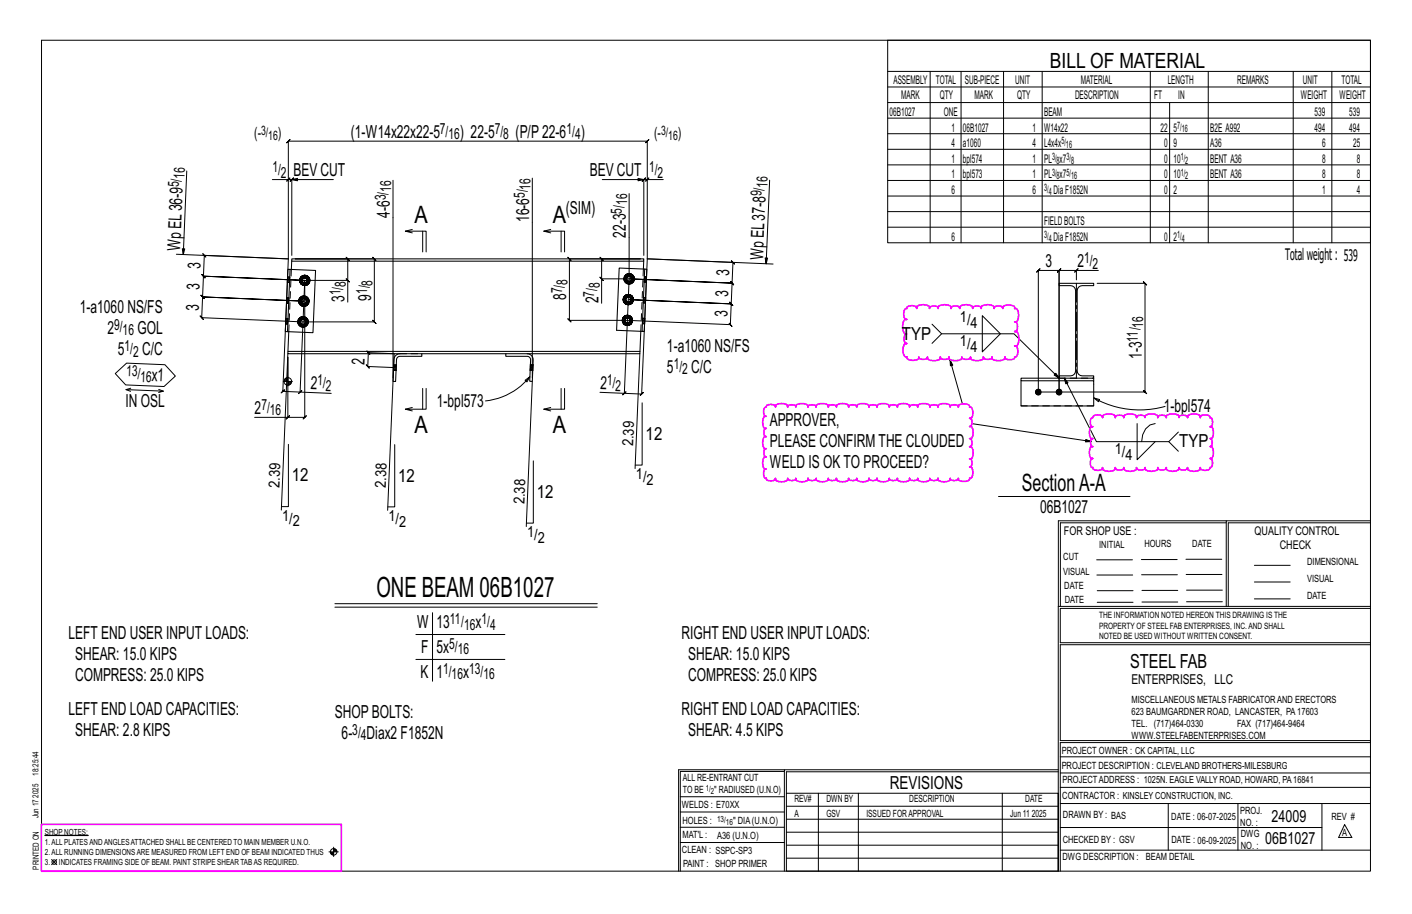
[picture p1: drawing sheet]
<svg xmlns="http://www.w3.org/2000/svg" width="432mm" height="279mm" viewBox="0 0 432 279" stroke-linecap="round" stroke-linejoin="round" font-family="sans-serif">
<g fill="#000" stroke="#000" stroke-width=".31">
<path d="M13.7 255.3l13.3 .1z"/>
<circle cx="317.5" cy="119.9" r=".86"/>
<circle cx="323.9" cy="119.9" r=".86"/>
</g>
<g fill="none" stroke="#000" stroke-width=".31">
<path d="M12.7 12.3h406.4v254h-406.4zM271.5 12.3h147.6v61.9h-147.6zM271.5 21.8h147.6M271.5 26.6h147.6M271.5 31.4h147.6M271.5 36.1h147.6M284.5 21.8v52.4M293.9 21.8v52.4M306.9 21.8v52.4M318.7 21.8v52.4M351.8 21.8v52.4M357.7 31.4v42.8"/>
<path d="M369.5 21.8v52.4M395.5 21.8v52.4M407.3 21.8v52.4M57.1 52.3l-1.1 25.5-.3-1.8 .8 .1-.5 1.7M83.3 54.9h4.9l-.5 .5 1-1-.5 .5h1l-.5 .5 1-1-.5 .5v23.2M89.2 54.9l1.8 .4v-.8l-1.8 .4h12.7M120.2 55.1v60.4M162.8 54.5v61M184.2 54.9h12.7l-1.8 .4v-.8l1.8 .4M192.4 59.2v26l-1.5 35-7.4-.3M202.8 54.9h-4.9l.5-.5-1 1 .5-.5h-1l.5-.5-1 1 .5-.5v23.2M235.4 55.1l-1.1 25.5-.3-1.7h.7l-.4 1.7"/>
<path d="M271.5 40.9h147.6M271.5 45.6h147.6M271.5 50.4h147.6M271.5 55.2h147.6M271.5 59.9h147.6M53.9 77.7l34.3 1.4M88.2 79.1l-25.7-1-.5-.6 1 1.1-.5-.5-.3 6.3-.5-.5 1 1-.5-.5 31 1.3-31-1.3-.5-.5 1 1-.5-.5-.2 6.4-.5-.6 .9 1.1-.4-.5 30.9 1.3-30.9-1.3-.5-.6 .9 1.1-.4-.5-.3 6.3-.5-.5 1 1-.5-.5 31 1.3h21.8l.5 .5-1-1 .5 .5v-19.3l.5 .5-1-1 .5 .5h-24.2h16l-.5-.5 1 1-.5-.5v6.6M88.2 79.1l-1.7 40.5-.5 .5 1-.9-.5 .4 5.3 .3M88.2 79.1v-36l-.5 .5 1-1-.5 .5h109.7l-.5 .5 1-1-.5 .5v36M126.1 71.2l-2.1-.5h6.3v6.3M126.1 70.1l-2.1 .6M129.3 70.7v6.3"/>
<path d="M168.4 71.2l-2.1-.5h6.4v6.3M168.4 70.1l-2.1 .6M171.6 70.7v6.3M197.9 79.1l26.2 1.1-.4-.5 .9 1-.5-.5-.2 6.4-.5-.6 1 1.1-.5-.5-31.5-1.4 31.5 1.4-.5-.6 1 1.1-.5-.5-.3 6.3-.5-.5 1 1-.5-.5-31.5-1.3 31.5 1.3-.5-.5 1 1-.5-.5-.3 6.3-.4-.5 .9 1.1-.5-.6-31.4-1.3h-17.8l.5 .5-1-1 .5 .5v-18.8l.5 .5-1-1 .5 .5h21.7h-11.8l-.5-.5 1 1-.5-.5v6.1M197.9 79.1l38.5 1.6M197.9 79.1l-1.7 41.4 .5-.5-1 .9 .5-.4-5.3-.3M271.5 64.7h147.6M271.5 69.5h147.6M91.1 98.4h.5M91.3 97.8l.4 .2-.1 .4M91.4 92.1h.5M91.5 91.5l.5 .2-.1 .4"/>
<path d="M91.6 99.5l.5 .3M91.6 98.4l.1 .4-.4 .2M91.7 85.7h.5M91.7 98l.2-.3-.3-.4a1.52 1.52 0 0 0 0 2.2l.3-.4-.2-.3M91.8 85.1l.5 .2-.1 .4M91.9 93.1l.5 .4M91.9 92.1l.1 .4-.5 .1M91.9 99.1l.4 .2-.2 .5 .6 .1M92 91.7l.2-.4-.3-.3a1.52 1.52 0 0 0 0 2.1l.3-.3-.2-.3M92.1 97l-.5 .3M92.1 86.8l.5 .3M92.2 85.7l.1 .4-.5 .2"/>
<path d="M92.2 92.8l.3 .2-.1 .5 .5 .1M92.3 85.3l.2-.3-.4-.4a1.52 1.52 0 0 0 0 2.2l.4-.4-.2-.3M92.3 99.3l.4 .1v.5l.5-.1M92.4 90.7l-.5 .3M92.5 86.4l.3 .3-.2 .4 .6 .1M92.5 93l.4 .1v.5l.6-.1M92.6 84.3l-.5 .3M92.7 96.9l-.6 .1 .2 .5-.4 .2M92.7 97.4l.4 .1 .1-.5 .5 .3-.3 .4M92.8 86.7h.4v.5l.6-.1M92.9 90.5l-.5 .2 .1 .4-.3 .2M92.9 91l.4 .1 .2-.4 .5 .3-.3 .3"/>
<path d="M93.1 97.5l.3 .2 .3 .7h.5l-.1 .6M93.2 85.7l-1.4 34.2 9.5 .4M93.2 84.2l-.6 .1 .2 .5-.3 .2M93.2 84.7l.4 .1 .2-.5 .5 .3-.4 .4M93.2 97l-.5-.1v.5l-.4 .1M93.3 91.1l.4 .2 .3 .8h.5l-.2 .5M93.4 99.1l.3 .4-.5 .3-.1-.5-.4 .1M93.5 90.7l-.6-.2v.5l-.4 .1M93.6 84.8l.3 .2 .3 .7h.5l-.1 .6M93.6 98.8l.5 .2-.4 .5M93.7 92.8l.3 .3-.5 .4-.2-.5-.4 .1M93.7 98.4l-.3 .7-.3 .2"/>
<path d="M93.7 97.3l.4 .5-.5 .2M93.8 84.3l-.6-.1v.5l-.4 .1M93.9 92.5l.4 .1-.3 .5M93.9 86.4l.4 .4-.5 .3-.2-.4h-.4M94 92.1l-.3 .7-.4 .2M94 91l.3 .5-.4 .2M94.1 97.8l.1 .6M94.1 86.1l.5 .2-.3 .5M94.2 85.7l-.3 .7-.3 .3M94.3 84.6l.3 .5-.5 .2M94.3 91.5l.2 .6M94.6 85.1l.1 .6"/>
<path d="M105.8 85.2l1 1zM106.3 92.4v-6.7h-13.1v41.9l.5-.5-1 1 .5-.5h-5.2M183.5 84.7l1 1zM190.3 97.9h.5M190.5 97.4l.4 .1-.1 .4M190.6 91.6h.5M190.7 91l.5 .2-.1 .4M190.8 99l.5 .3M190.8 97.9l.1 .4-.4 .2M190.9 85.2h.5M190.9 97.5l.2-.3-.3-.3a1.52 1.52 0 0 0 0 2.1l.3-.3-.2-.4M191 84.7l.4 .1v.4"/>
<path d="M191.1 92.7l.4 .3M191.1 91.6l.1 .4-.5 .2M191.1 98.7l.4 .2-.2 .4 .6 .2M191.2 91.2l.2-.3-.3-.4a1.52 1.52 0 0 0 0 2.2l.3-.4-.2-.3M191.3 96.5l-.5 .4M191.3 86.3l.5 .3M191.4 85.2v.4l-.4 .2M191.4 92.3l.3 .2-.2 .5 .6 .1M191.4 84.8l.3-.3-.4-.3a1.52 1.52 0 0 0 0 2.1l.4-.3-.3-.4M191.5 98.9l.4 .1v.5l.5-.2M191.5 90.2l-.4 .3M191.7 86l.3 .2-.2 .4 .6 .2"/>
<path d="M191.7 92.5l.4 .1v.5l.6-.1M191.8 83.8l-.5 .4M191.9 96.4l-.6 .1 .2 .5-.4 .2M191.9 96.9l.4 .1 .1-.5 .5 .4-.3 .3M192 86.2l.4 .1v.5l.6-.2M192.1 90.1l-.6 .1 .2 .4-.3 .3M192.1 90.6h.4l.2-.4 .5 .3-.3 .4M192.3 97l.3 .2 .3 .7h.5l-.1 .6M192.4 83.7l-.6 .1 .2 .5-.3 .2M192.4 84.2l.4 .1 .2-.5 .5 .4-.4 .3M192.4 85.2h-8.4v7.5M192.4 96.5l-.5-.1v.5l-.4 .1"/>
<path d="M192.5 90.6l.4 .3 .3 .7h.4l-.1 .6M192.6 98.7l.3 .3-.5 .3-.1-.4-.4 .1M192.7 90.2l-.6-.1v.5h-.4M192.8 84.3l.3 .2 .3 .7h.5l-.1 .6M192.8 98.3l.5 .2-.4 .5M192.9 92.3l.3 .4-.5 .3-.2-.5-.4 .1M192.9 97.9l-.3 .8-.3 .2M192.9 96.9l.4 .5-.5 .1M193 83.8l-.6-.1v.5l-.4 .1M193.1 92l.4 .2-.3 .5M193.1 86l.4 .3-.5 .3-.2-.4-.4 .1M193.2 91.6l-.3 .7-.4 .2"/>
<path d="M193.2 90.5l.3 .5-.4 .2M193.3 97.4l.1 .5M193.3 85.6l.5 .2-.3 .5M193.4 85.2l-.3 .8-.3 .2M193.5 84.2l.3 .5-.5 .1M193.5 91l.1 .6M193.8 84.7l.1 .5M285 99.1l3 2.9h22.1l13.8 13.6-1.5-1 .5-.5 1 1.5M300.4 96.5l5.5 5.5-5.5 5.6zM329.2 82.7l.5-.5-1 1zM329.2 82.7h-5.3l.5-.5-1 1 .5-.5v37.1v-37.1l.5-.5-1 1 .5-.5h-6.4l.5-.5-1 1 .5-.5v37.1h32.7l.5 .5-1-1 .5 .5v-33.2l.5 .5-1-1 .5 .5h-14.7M335.9 82.7h-6.7v2.9"/>
<path d="M35.2 114.2l3.5-3.2 11.7 .5 3.2 3.5-3.4 3.2-11.8-.5zM38.5 119.1l11.5 .5-1.5 .4M40 118.7l-1.5 .4 1.4 .5M48.5 119l1.5 .6M86.6 116.6h2.8M87 116.1v.5M87.2 115.8v.8M87.4 115.6v1M87.6 115.5v1.1M87.8 115.5v1.1M88 108.1l-2 47.8M88 118v-8.8v18.4h-10.1"/>
<path d="M88.2 116.6v1.1M88.5 116.6v1.1M88.7 116.6v1M88.9 116.6v.8M89.1 116.6v.5M120.4 112.4l-7.9-.4 .4 .6-.9-1.1 .5 .5 .1-4.2 .5 .5-.9-1 .4 .5 7.9 .3-2 47.9M129.3 118.7v6.4M130.3 118.7v6.4h-6.3l2.1 .5M160.6 116.2l1.4-1-.9 1.5zM162 115.2a20.2 20.2 0 0 1-13.5 7.4M162.8 116.6l-1.9 44.4M171.6 118.7v6.4"/>
<path d="M172.7 118.7v6.4h-6.4l2.1 .5M195.7 108.1l-1.5 35.1M288 102l-3 3M290.5 110l.1 1.8 .8-.2-.9-1.6 3.8 13.3M325.5 115.6l.4 1.7 .7-.3-1.1-1.4 9.8 19.4h22.1l3-2.9M88.2 135.8v19.1h-2.1M88.5 127.1l-1 1zM91.3 120.3l1-.9zM120.7 135.9v19h-2.1M126.1 124.6l-2.1 .5M168.4 124.6l-2.1 .5M190.4 120.7l1.1-.9z"/>
<path d="M196.4 123.1v19.1h-2.1M297.1 129.5l36.6 5.5-1.8 .1 .1-.8 1.7 .7M334.5 121.7l1.8 .4-.4 .7zM334.5 121.7a28.6 28.6 0 0 0 21.8 2.5M347.7 129.5v11l5.6-5.5M353.3 129.5a5 5 0 0 0-4.2 5.5M357.4 135l3 2.9M163.1 140.9v19h-2.1M305.3 151.8h40.3M375 159.8h-50.7v25.6M375 159.2h-51.3l-.1 107.1M419.1 159.2h-44.1v26.2"/>
<path d="M419.1 159.8h-43.5v25.6M335.4 171.1h10.9M335.4 175.8h11M349 171h11M349.1 175.7h11M362.7 171h10.9M362.7 175.6h11M383.6 172.8h11M383.6 177.9h11M102.4 184.5h80.2M102.4 185.6h80.2M127.2 194h27.2"/>
<path d="M132.3 187.3v21M323.7 185.4h95.4M335.5 184.1h11M335.5 180.6h11M349.2 184h11M349.2 180.5h11M362.9 180.4h10.9M362.9 184h10.9M383.6 183.1h11M419.1 186h-94.9v10.5h94.9M419.1 197.1h-94.9v29.3h94.9v.6h-94.9v39.3M127.2 201.6h27.2"/>
<path d="M239.9 235.8h-31.9v30.5M239.9 235.3h-32.4v31M323.6 235.3h-83.7v31M323.6 235.9h-83.1v6.6M324.2 236.3h94.9M324.2 231.4h94.9M102 259v2.8M102 259.7h.8M102 259.9h.9M102 259.6h.6M208 252.9h31.9M208 257.5h31.9"/>
<path d="M208 243.6h31.9M208 248.2h31.9M240.5 242.5h83.1v23.8h-83.1zM240.5 258.4h83.1M240.5 254.4h83.1M240.5 250.4h83.1M240.5 246.5h83.1M250.3 242.5v23.8M262.5 242.5v23.8M306.5 242.5v23.8M324.2 253h80.1M324.2 245.6h94.9"/>
<path d="M324.2 259.9h94.9M324.2 240.7h94.9M357.3 245.6v14.3M378.6 245.6v14.3M404.3 245.6v14.3M411.2 252.1l2.2 3.9h-4zM15.8 262.7l1.6 1.6M17.4 262.7l-1.6 1.6M100.6 260.4h2.9M101 260.6h1M101.1 260.7h.9M101.1 260.9h.9"/>
<path d="M101.3 261.1h.7M101.5 261.2h.5M102 260.1h1M102 260.2h1M240.5 262.3h83.1"/>
<circle cx="88" cy="116.6" r="1.16"/>
<circle cx="16.6" cy="263.5" r=".68"/>
<circle cx="102" cy="260.4" r="1"/>
</g>
<path d="M276.7 94.5l.7-.2-.1-.3a2.19 2.19 0 0 1 3.1 0l-.1 .3v-.4a2.92 2.92 0 0 1 4 0v.4l-.1-.2a1.95 1.95 0 0 1 2.7 0v.2v-.4a2.92 2.92 0 0 1 4 0v.4l-.1-.2a1.95 1.95 0 0 1 2.7 0v.2l-.1-.4a2.92 2.92 0 0 1 4.1 0l-.1 .4v-.2a1.95 1.95 0 0 1 2.7 0v.2l-.1-.4a2.92 2.92 0 0 1 4.1 0l-.1 .4v-.2a1.95 1.95 0 0 1 2.7 0v.2l-.1-.3a2.68 2.68 0 0 1 3.7 0v.3h.4a3 3 0 0 1 0 4.1h-.4h.3a2.18 2.18 0 0 1 0 3l-.3-.1h.4a3.2 3.2 0 0 1 .5 4.2l-.5 .3h-.4l.3-.1a2.45 2.45 0 0 1 0 3.4h-.3v.3a2.19 2.19 0 0 1-3 0v-.3v.4a2.92 2.92 0 0 1-4 0l.1-.4v.2a1.95 1.95 0 0 1-2.7 0v-.2l.1 .4a2.92 2.92 0 0 1-4.1 0l.1-.4v.2a1.95 1.95 0 0 1-2.7 0v-.2l.1 .4a2.92 2.92 0 0 1-4 0v-.4v.2a1.95 1.95 0 0 1-2.7 0l.1-.2v.4a2.92 2.92 0 0 1-4 0v-.4v.2a1.95 1.95 0 0 1-2.6 0v-.2v.3a2.68 2.68 0 0 1-3.7 0l.1-.3h-.4a3 3 0 0 1 0-4.1h.4h-.3a2.18 2.18 0 0 1 0-3l.3 .1h-.5a3.2 3.2 0 0 1-.4-4.2l.4-.3h.5l-.4 .1a2.43 2.43 0 0 1-.3-3.2zM234.5 123.9a2.34 2.34 0 0 1 2.7 .3l-.1 .3v-.4a2.76 2.76 0 0 1 3.8 0v.4l-.1-.3a1.84 1.84 0 0 1 2.6 0v.3l-.1-.4a2.76 2.76 0 0 1 3.8 0v.4v-.3a1.84 1.84 0 0 1 2.5 0v.3l-.1-.4a2.76 2.76 0 0 1 3.8 0v.4v-.3a1.84 1.84 0 0 1 2.5 0v.3l-.1-.4a2.76 2.76 0 0 1 3.9 0l-.1 .4v-.3a1.84 1.84 0 0 1 2.5 0v.3v-.4a2.76 2.76 0 0 1 3.8 0l-.1 .4v-.3a1.84 1.84 0 0 1 2.5 0v.3v-.4a2.76 2.76 0 0 1 3.8 0l-.1 .4v-.3a1.84 1.84 0 0 1 2.6 0l-.1 .3v-.4a2.76 2.76 0 0 1 3.8 0v.4l-.1-.3a1.84 1.84 0 0 1 2.6 0l-.1 .3v-.4a2.76 2.76 0 0 1 3.8 0v.4l-.1-.3a1.84 1.84 0 0 1 2.6 0v.3l-.1-.4a2.76 2.76 0 0 1 3.8 0v.4v-.3a1.84 1.84 0 0 1 2.5 0v.3l-.1-.4a2.53 2.53 0 0 1 3.5 0v.4l.3-.1a2.52 2.52 0 0 1 0 3.5h-.3h.2a1.83 1.83 0 0 1 0 2.5h-.2l.4-.1a2.75 2.75 0 0 1 0 3.8h-.4h.2a1.83 1.83 0 0 1 0 2.5h-.2l.4-.1a2.75 2.75 0 0 1 0 3.8h-.4l.2-.1a1.83 1.83 0 0 1 0 2.6l-.2-.1h.3a2.52 2.52 0 0 1 0 3.5h-.3v.3a2.53 2.53 0 0 1-3.5 0l.1-.3v.2a1.84 1.84 0 0 1-2.5 0v-.2v.3a2.76 2.76 0 0 1-3.8 0l.1-.3v.2a1.84 1.84 0 0 1-2.6 0l.1-.2v.3a2.76 2.76 0 0 1-3.8 0v-.3l.1 .2a1.84 1.84 0 0 1-2.6 0l.1-.2v.3a2.76 2.76 0 0 1-3.8 0v-.3l.1 .2a1.84 1.84 0 0 1-2.6 0v-.2l.1 .3a2.76 2.76 0 0 1-3.8 0v-.3v.2a1.84 1.84 0 0 1-2.5 0v-.2l.1 .3a2.76 2.76 0 0 1-3.8 0v-.3v.2a1.84 1.84 0 0 1-2.5 0v-.2l.1 .3a2.76 2.76 0 0 1-3.9 0l.1-.3v.2a1.84 1.84 0 0 1-2.5 0v-.2v.3a2.76 2.76 0 0 1-3.8 0l.1-.3v.2a1.84 1.84 0 0 1-2.5 0v-.2v.3a2.76 2.76 0 0 1-3.8 0l.1-.3v.2a1.84 1.84 0 0 1-2.6 0l.1-.2v.3a2.76 2.76 0 0 1-3.8 0v-.3l.1 .2a2.07 2.07 0 0 1-2.9 0v-.2h-.2a2.06 2.06 0 0 1 0-2.9l.2 .1h-.3a2.75 2.75 0 0 1 0-3.8l.3 .1h-.2a1.83 1.83 0 0 1 0-2.5h.2h-.3a2.75 2.75 0 0 1 0-3.8l.3 .1h-.2a1.83 1.83 0 0 1 0-2.5h.2h-.3a2.75 2.75 0 0 1 0-3.8l.3 .1h-.2a2.06 2.06 0 0 1 0-2.9l.2 .1zM334.4 127.1a2.45 2.45 0 0 1 2.8 .3v.3l-.1-.4a2.88 2.88 0 0 1 4 0v.4l-.1-.3a1.92 1.92 0 0 1 2.7 0v.3l-.1-.4a2.88 2.88 0 0 1 4 0v.4l-.1-.3a1.92 1.92 0 0 1 2.7 0v.3l-.1-.4a2.88 2.88 0 0 1 4 0v.4l-.1-.3a1.92 1.92 0 0 1 2.7 0v.3l-.1-.4a2.88 2.88 0 0 1 4 0v.4l-.1-.3a1.92 1.92 0 0 1 2.7 0v.3l-.1-.4a2.88 2.88 0 0 1 4 0v.4l-.1-.3a2.16 2.16 0 0 1 3 0v.3h.3a2.02 2.02 0 0 1 0 2.8l-.3-.1h.3a2.7 2.7 0 0 1 0 3.7h-.3h.2a1.8 1.8 0 0 1 0 2.4h-.2h.3a2.7 2.7 0 0 1 0 3.7h-.3l.3-.1a2.02 2.02 0 0 1 0 2.8h-.3v.3a2.16 2.16 0 0 1-3 0l.1-.3v.4a2.88 2.88 0 0 1-4 0l.1-.4v.3a1.92 1.92 0 0 1-2.7 0l.1-.3v.4a2.88 2.88 0 0 1-4 0l.1-.4v.3a1.92 1.92 0 0 1-2.7 0l.1-.3v.4a2.88 2.88 0 0 1-4 0l.1-.4v.3a1.92 1.92 0 0 1-2.7 0l.1-.3v.4a2.88 2.88 0 0 1-4 0l.1-.4v.3a1.92 1.92 0 0 1-2.7 0l.1-.3v.4a2.88 2.88 0 0 1-4 0l.1-.4v.3a2.16 2.16 0 0 1-3 0v-.3h-.2a2.02 2.02 0 0 1 0-2.8l.2 .1h-.3a2.7 2.7 0 0 1 0-3.7h.3h-.2a1.8 1.8 0 0 1 0-2.4h.2h-.3a2.7 2.7 0 0 1 0-3.7h.3l-.2 .1a2.02 2.02 0 0 1 0-2.8h.2zM12.7 252h91.7v14.3h-91.7z" fill="none" stroke="#f0f" stroke-width=".5"/>
<g fill="none" stroke="#000" stroke-width=".32">
<path d="M89.2 79.8l-.1 2.6M89.2 79.1h107.7v.7h-107.7zM196.9 79.8l-.1 2.4M88 82.3h.7l-.8 19.1h-.7zM88.7 82.3l7.8 .4-.8 19-7.8-.3M197.1 82.3h.7l-.8 19h-.6zM197.1 82.3l-7.7-.4-.8 19.1 7.8 .3M323.9 86.6h10.6v.7h-3.5a1.54 1.54 0 0 0-1.6 1.6v24.5a1.54 1.54 0 0 0 1.6 1.5h3.5v.7h-10.6v-.7h3.5a1.54 1.54 0 0 0 1.5-1.5v-24.5a1.54 1.54 0 0 0-1.5-1.6h-3.5zM88.3 101.4l-.2 6M120.3 113.2h.1M120.4 111.5h.1M121 108.6l1.3-.5h6.7v.8h-6.7l-.7 .3-.3 .7-.3 6.7h-.8l.3-6.7z"/>
<path d="M121.1 113.3h.1M121.2 111.5h.1M129 108.1h25.7M154.7 108.1h6.5a1.85 1.85 0 0 1 1.9 2l-.3 6.5h-.8l.3-6.6-.3-.8-.8-.3h-6.5zM162.1 113.2h.1M162.2 111.5h.1M162.9 113.2h.1M163 111.5h.1M195.7 107.4h-107.6l-.1 .7h34.3M196 101.3l-.3 6.8h-34.5M323.9 115.6h-11.7v.8h22.3v7.7h-22.3v-7.7M334.5 115.6v.8"/>
</g>
<g fill="none" stroke="#000" stroke-width=".31" stroke-dasharray="2 1.4">
<path d="M87.3 99l.7 .1zM87.3 99v-.2M87.4 98.5l-.1 .3h.7v.2M87.4 98.2v-.3h.7v.3M87.4 97.9v-.3h.7v.3M87.4 97.6v-.2h.7v.2M87.4 97.4h.7M87.6 92.6l.7 .1zM87.6 92.6v-.2M87.6 92.2v.2l.7 .1v.2M87.6 91.8v-.3h.7v.4M87.6 91.5l.1-.3 .6 .1v.2"/>
<path d="M87.7 91.2v-.2l.7 .1-.1 .2M87.7 91l.7 .1M87.9 86.3l.6 .1zM87.9 86.3v-.2M87.9 85.8v.3h.7l-.1 .2M87.9 85.5v-.3h.7v.3M87.9 85.2v-.3h.7v.3M87.9 84.9v-.2h.7v.2M87.9 84.7h.7M88 98.5l.1-.3h-.7v.3h.6v.3M88.3 92.2v-.3l-.7-.1v.4h.7v.3M88.6 85.8v-.3h-.7v.3h.7v.3"/>
<path d="M89.1 82.4l-.8 19M91.1 98.4l.1 .6zM91.1 98.4l.2 .6zM91.1 98.4l.8-1.3-.8 1.3 .8 1.3-.8-1.3h.5M91.2 97.8l-.1 .6zM91.2 99l.3 .5zM91.3 99l.4-.2-.1-.4M91.3 97.8l.4 .2-.1 .4M91.3 92.1l.2 .6zM91.4 92.1l.1 .5zM91.4 92.1l.8-1.4-.8 1.4 .8 1.3-.8-1.3h.5M91.5 91.4l-.2 .7z"/>
<path d="M91.5 92.7l.3 .5zM91.5 92.6l.5-.1-.1-.4M91.5 91.5l.5 .2-.1 .4M91.5 97.3l-.3 .5zM91.5 99.5l.6 .4zM91.5 97.3l.6-.4zM91.6 99.5l.5 .3zM91.6 99.5l.5 .3M91.6 97.3l.5-.3zM91.6 97.3l.5-.3M91.6 85.7l.1 .6zM91.7 85.7l.1 .6z"/>
<path d="M91.7 85.7l.7-1.3-.7 1.3 .7 1.3-.7-1.3h.5M91.7 85.1l-.1 .6zM91.7 86.3l.4 .5zM91.7 98.8l.6 .5M91.7 98l.6-.5M91.8 86.3l.5-.2-.1-.4M91.8 85.1l.5 .2-.1 .4M91.8 90.9l-.3 .5zM91.8 93.2l.5 .3zM91.8 90.9l.5-.3zM91.9 93.1l.5 .4zM91.9 93.1l.5 .4"/>
<path d="M91.9 91l.5-.3zM91.9 91l.5-.3M91.9 98.4l.1 .4zM91.9 99.7h1.5zM91.9 97.1h1.5zM91.9 97.7l-.3-.4-.5 1.1 .2-.6v1.2l.3 .5-.3-.5 .3 .5 .3-.4M92 98l-.1 .4zM92 98.8l.3 .3zM92 98l.3-.3zM92 92.5l.5 .5M92 91.7l.5-.6M92.1 99.9l.6 .1z"/>
<path d="M92.1 96.9l.6-.1zM92.1 84.6l-.4 .5zM92.1 86.8l.5 .4zM92.1 84.6l.5-.4zM92.1 86.8l.5 .3zM92.1 86.8l.5 .3M92.1 84.6l.5-.3zM92.1 84.6l.5-.3M92.1 92.1l.1 .4zM92.2 93.4h1.5zM92.2 90.7h1.5zM92.2 91.3l-.3-.3-.5 1.1 .1-.6v1.1l.4 .5-.4-.5 .4 .5 .3-.3"/>
<path d="M92.2 91.7l-.1 .4zM92.2 92.5l.3 .3zM92.2 91.7l.3-.3zM92.3 86.1l.5 .6M92.3 85.3l.5-.5M92.3 99.3l.4 .1v.5l-.6-.1 .6 .1-.6-.1zM92.3 99.1l.4 .1zM92.3 97.7l.4-.1zM92.3 93.5l.6 .1zM92.3 90.6l.6-.1zM92.4 85.7l.1 .4zM92.4 87h1.6z"/>
<path d="M92.4 84.4h1.6zM92.5 85l-.4-.4-.4 1.1 .1-.6v1.2l.3 .5-.3-.5 .3 .5 .4-.4M92.5 85.3l-.1 .4zM92.5 86.1l.3 .3zM92.5 85.3l.3-.3zM92.5 93l.4 .1v.5l-.5-.1 .5 .1-.5-.1zM92.5 92.8l.4 .1zM92.5 91.4l.4-.1zM92.6 87.2l.6 .1zM92.6 84.2l.6-.1zM92.7 96.9l-.6 .1 .6-.1-.6 .1 .2 .5 .4-.1M92.7 100l.6-.1z"/>
<path d="M92.7 99.9l.5-.1zM92.7 99.9l.5-.1M92.7 99.4l.4-.1 .1 .5M92.7 99.2l.4-.1zM92.7 97.6l.4 .1zM92.7 96.9l.5 .1-.5-.1 .5 .1-.1 .5-.4-.1zM92.7 96.8l.6 .1zM92.8 86.7h.4v.5l-.6-.1 .6 .1-.6-.1zM92.8 86.4l.4 .1zM92.8 85l.4-.1zM92.9 90.5l-.5 .2 .5-.2-.5 .2 .1 .4 .4-.1M92.9 93.6l.6-.1z"/>
<path d="M92.9 93.6l.6-.1M92.9 93.1l.4-.1 .2 .5M92.9 92.9l.4-.1zM92.9 91.3l.4 .1zM92.9 90.5l.6 .2-.6-.2 .6 .2-.2 .4-.4-.1zM92.9 90.5l.6 .1zM93.1 99.3l.3-.2M93.1 99.1l.3-.3zM93.1 97.7l.3 .3zM93.1 97.5l.3 .2M93.2 84.2l-.6 .1 .6-.1-.6 .1 .2 .5 .4-.1M93.2 87.3l.6-.1z"/>
<path d="M93.2 87.2l.6-.1zM93.2 87.2l.6-.1M93.2 86.7h.4l.2 .4M93.2 86.5l.4-.1zM93.2 84.9l.4 .1zM93.2 84.2l.6 .1-.6-.1 .6 .1-.2 .5-.4-.1zM93.2 84.1l.6 .1zM93.2 99.8l.5-.3zM93.2 99.8l.5-.3M93.2 97l.5 .3zM93.2 97l.5 .3M93.3 99.9l.5-.4z"/>
<path d="M93.3 96.9l.5 .4zM93.3 93l.4-.2M93.3 92.8l.3-.3zM93.3 91.4l.3 .3zM93.3 91.1l.4 .2M93.4 98l.1 .4zM93.4 97.1l.8 1.3zM93.5 98.4l-.1 .4zM93.5 93.5l.5-.4zM93.5 93.5l.5-.4M93.5 90.7l.5 .3zM93.5 90.7l.5 .3"/>
<path d="M93.5 93.5l.6-.3zM93.5 90.6l.6 .3zM93.6 86.7l.3-.3M93.6 86.4l.3-.3zM93.6 85l.3 .3zM93.6 84.8l.3 .2M93.6 98.8l.5 .2-.4 .5M93.6 98l.5-.2-.4-.5M93.6 91.7l.1 .4zM93.7 90.7l.8 1.4zM93.7 92.1l-.1 .4zM93.7 99.5l-.3-.4 .3-.7"/>
<path d="M93.7 97.3l-.3 .4 .3 .7h.5l-.1 .6M93.8 87.1l.5-.3zM93.8 87.1l.5-.3M93.8 84.3l.5 .3zM93.8 84.3l.5 .3M93.8 97.3l.3 .5zM93.8 87.2l.5-.4zM93.8 84.2l.5 .4zM93.9 92.5l.4 .1-.3 .5M93.9 91.7l.4-.2-.3-.5M93.9 85.3l.1 .4zM94 84.4l.7 1.3z"/>
<path d="M94 85.7l-.1 .4zM94 93.1l-.3-.3 .3-.7M94 91l-.3 .3 .3 .8h.5l-.2 .5M94.1 90.9l.3 .5zM94.1 97.8l.1 .6zM94.1 97.8l.1 .6M94.1 86.1l.5 .2-.3 .5M94.1 85.3l.5-.2-.3-.5M94.1 99l-.3 .5zM94.1 97.8l.2 .6zM94.2 98.4l-.8 1.3zM94.3 98.4l-.2 .6z"/>
<path d="M94.3 86.8l-.4-.4 .3-.7M94.3 84.6l-.4 .4 .3 .7h.5l-.1 .6M94.3 84.6l.4 .5zM94.3 91.5l.2 .6zM94.3 91.5l.2 .6M94.4 92.7l-.3 .5zM94.4 91.4l.1 .7zM94.5 92.1l-.8 1.3zM94.5 92.1l-.1 .6zM94.6 85.1l.1 .6zM94.6 85.1l.1 .6M94.7 86.3l-.4 .5z"/>
<path d="M94.7 85.1l.1 .6zM94.7 85.7l-.7 1.3zM94.8 85.7l-.1 .6zM190.3 97.9l.1 .6zM190.3 97.9l.2 .6zM190.3 97.9l.8-1.3-.8 1.3 .8 1.4-.8-1.4h.5M190.4 97.3l-.1 .6zM190.4 98.5l.3 .6zM190.5 98.5l.4-.2-.1-.4M190.5 97.4l.4 .1-.1 .4M190.5 91.6l.2 .6zM190.6 91.6l.1 .6z"/>
<path d="M190.6 91.6l.8-1.3-.8 1.3 .8 1.3-.8-1.3h.5M190.7 91l-.2 .6zM190.7 92.2l.3 .5zM190.7 92.2l.5-.2-.1-.4M190.7 91l.5 .2-.1 .4M190.7 96.8l-.3 .5zM190.7 99.1l.6 .3zM190.7 96.8l.6-.3zM190.8 99l.5 .3zM190.8 99l.5 .3M190.8 96.9l.5-.4zM190.8 96.9l.5-.4"/>
<path d="M190.8 85.2l.1 .7zM190.9 85.2l.1 .6zM190.9 85.2l.7-1.3-.7 1.3 .7 1.4-.7-1.4h.5M190.9 84.6l-.1 .6zM190.9 85.9l.4 .5zM190.9 98.3l.6 .6M190.9 97.5l.6-.5M191 85.8l.4-.2v-.4M191 84.7l.4 .1v.4M191 90.5l-.3 .5zM191 92.7l.5 .4zM191 90.5l.5-.4z"/>
<path d="M191.1 92.7l.4 .3zM191.1 92.7l.4 .3M191.1 90.5l.4-.3zM191.1 90.5l.4-.3M191.1 97.9l.1 .4zM191.1 99.3h1.5zM191.1 96.6h1.5zM191.1 97.2l-.3-.3-.5 1 .2-.5v1.1l.3 .5-.3-.5 .3 .5 .3-.3M191.2 97.5l-.1 .4zM191.2 98.3l.3 .3zM191.2 97.5l.3-.3zM191.2 92l.5 .5"/>
<path d="M191.2 91.2l.5-.6M191.3 99.4l.6 .1zM191.3 96.5l.6-.2zM191.3 84.1l-.4 .5zM191.3 86.4l.5 .3zM191.3 84.1l.5-.3zM191.3 86.3l.5 .3zM191.3 86.3l.5 .3M191.3 84.2l.5-.4zM191.3 84.2l.5-.4M191.3 91.6l.1 .4zM191.4 92.9h1.5z"/>
<path d="M191.4 90.3h1.5zM191.4 90.9l-.3-.4-.5 1.1 .1-.6v1.2l.4 .5-.4-.5 .4 .5 .3-.4M191.4 91.2l-.1 .4zM191.4 92l.3 .3zM191.4 91.2l.3-.3zM191.4 85.6l.6 .6M191.4 84.8l.6-.5M191.5 98.9l.4 .1v.5l-.6-.2 .6 .2-.6-.2zM191.5 98.6l.4 .1zM191.5 97.2l.4-.1zM191.5 93.1l.6 .1zM191.5 90.1l.6-.1z"/>
<path d="M191.6 85.2l.1 .4zM191.6 86.6h1.6zM191.6 83.9h1.6zM191.7 84.5l-.4-.3-.4 1 .1-.5v1.1l.3 .5-.3-.5 .3 .5 .4-.3M191.7 84.8l-.1 .4zM191.7 85.6l.3 .3zM191.7 84.8l.3-.3zM191.7 92.5l.4 .1v.5l-.6-.1 .6 .1-.6-.1zM191.7 92.3l.4 .1zM191.7 90.9l.4-.1zM191.8 86.7l.6 .1zM191.8 83.8l.6-.1z"/>
<path d="M191.9 96.4l-.6 .1 .6-.1-.6 .1 .2 .5 .4-.1M191.9 99.5l.6-.1zM191.9 99.5l.5-.2zM191.9 99.5l.5-.2M191.9 99l.4-.1 .1 .4M191.9 98.7l.4-.1zM191.9 97.1l.4 .1zM191.9 96.4l.5 .1-.5-.1 .5 .1-.1 .5-.4-.1zM191.9 96.3l.6 .2zM192 86.2l.4 .1v.5l-.6-.2 .6 .2-.6-.2zM192 85.9l.4 .1zM192 84.5l.4-.1z"/>
<path d="M192.1 90.1l-.6 .1 .6-.1-.6 .1 .2 .4h.4M192.1 93.2l.6-.1zM192.1 93.1l.6-.1zM192.1 93.1l.6-.1M192.1 92.6l.4-.1 .2 .5M192.1 92.4l.4-.1zM192.1 90.8l.4 .1zM192.1 90.1l.6 .1-.6-.1 .6 .1-.2 .4h-.4zM192.1 90l.6 .1zM192.3 98.9l.3-.2M192.3 98.6l.3-.3zM192.3 97.2l.3 .3z"/>
<path d="M192.3 97l.3 .2M192.4 83.7l-.6 .1 .6-.1-.6 .1 .2 .5 .4-.1M192.4 86.8l.6-.1zM192.4 86.8l.6-.2zM192.4 86.8l.6-.2M192.4 86.3l.4-.1 .2 .4M192.4 86l.4-.1zM192.4 84.4l.4 .1zM192.4 83.7l.6 .1-.6-.1 .6 .1-.2 .5-.4-.1zM192.4 83.7l.6 .1zM192.4 99.3l.5-.3zM192.4 99.3l.5-.3"/>
<path d="M192.4 96.5l.5 .4zM192.4 96.5l.5 .4M192.5 99.4l.5-.3zM192.5 96.5l.5 .3zM192.5 92.5l.4-.2M192.5 92.3l.3-.3zM192.5 90.9l.3 .3zM192.5 90.6l.4 .3M192.6 97.5l.1 .4zM192.6 96.6l.8 1.3zM192.7 97.9l-.1 .4zM192.7 93l.5-.3z"/>
<path d="M192.7 93l.5-.3M192.7 90.2l.5 .3zM192.7 90.2l.5 .3M192.7 93.1l.6-.4zM192.7 90.1l.6 .4zM192.8 86.2l.3-.2M192.8 85.9l.3-.3zM192.8 84.5l.3 .3zM192.8 84.3l.3 .2M192.8 98.3l.5 .2-.4 .5M192.8 97.5l.5-.1-.4-.5M192.8 91.2l.1 .4z"/>
<path d="M192.9 90.3l.7 1.3zM192.9 91.6l-.1 .4zM192.9 99l-.3-.3 .3-.8M192.9 96.9l-.3 .3 .3 .7h.5l-.1 .6M193 86.6l.5-.3zM193 86.6l.5-.3M193 83.8l.5 .4zM193 83.8l.5 .4M193 96.8l.3 .5zM193 86.7l.5-.3zM193 83.8l.5 .3zM193.1 92l.4 .2-.3 .5"/>
<path d="M193.1 91.2l.4-.2-.3-.5M193.1 84.8l.1 .4zM193.2 83.9l.7 1.3zM193.2 85.2l-.1 .4zM193.2 92.7l-.3-.4 .3-.7M193.2 90.5l-.3 .4 .3 .7h.4l-.1 .6M193.3 90.5l.3 .5zM193.3 97.4l.1 .5zM193.3 97.4l.1 .5M193.3 85.6l.5 .2-.3 .5M193.3 84.8l.5-.1-.3-.5M193.3 98.5l-.3 .6z"/>
<path d="M193.3 97.3l.2 .6zM193.4 97.9l-.8 1.4zM193.5 97.9l-.2 .6zM193.5 86.3l-.4-.3 .3-.8M193.5 84.2l-.4 .3 .3 .7h.5l-.1 .6M193.5 84.1l.4 .5zM193.5 91l.1 .6zM193.5 91l.1 .6M193.6 92.2l-.3 .5zM193.6 91l.1 .6zM193.6 91.6l-.7 1.3zM193.7 91.6l-.1 .6z"/>
<path d="M193.8 84.7l.1 .5zM193.8 84.7l.1 .5M193.9 85.9l-.4 .5zM193.9 84.6l.1 .6zM193.9 85.2l-.7 1.4zM194 85.2l-.1 .7zM196.5 97.8v.3h.7v-.3h-.7v-.3M196.5 97.3l.7 .1zM196.8 91.4l-.1 .4h.7v-.3l-.6-.1v-.2M196.8 90.9l.7 .1zM197 85.1v.3l.7 .1v-.4h-.7v-.3M197 84.6l.7 .1z"/>
<path d="M197.1 98.9h-.7M197.1 98.8v.1h-.7l.1-.2M197.1 98.5v.3l-.6-.1v-.3M197.2 98.1l-.1 .4-.6-.1v-.3M197.2 97.8v-.3h-.7v-.2M197.2 97.4v.1M197.4 92.6h-.7M197.4 92.4v.2h-.7v-.2M197.4 92.1v.3h-.7v-.3M197.4 91.8v.3h-.7v-.3M197.4 91.5v-.3h-.6v-.2M197.5 91l-.1 .2"/>
<path d="M197.7 86.3l-.7-.1M197.7 86.1v.2l-.7-.1v-.2M197.7 85.8v.3l-.7-.1v-.2M197.7 85.5v.3h-.7v-.4M197.7 85.1v-.2l-.7-.1v-.2M197.7 84.7v.2M120.3 113.2h.1M120.3 113v.2l.8 .1M120.3 113.2l.8 .1M120.3 112.7v.3h.8v.2M120.4 112.4l-.1 .3h.9l-.1 .3M120.4 112l.8 .1v.3h-.8z"/>
<path d="M120.4 112v-.2h.8v.3M120.4 111.8v-.2h.8v.2M120.4 111.6v-.1M121.2 112.4v.3M121.2 111.5h-.8M121.2 111.5v.1M122.3 108.1h6.7M162.1 113.2v-.1M162.1 113.2h.8M162.2 112.3l.8 .1v.3h-.9zM162.2 112.3v-.3M162.9 113.2h.1"/>
<path d="M162.9 113v.2l-.8-.1v-.2M163 112.7l-.1 .3-.8-.1v-.2M163 112.4v-.4h-.8v-.3M163 112v-.2l-.8-.1v-.2M163 111.5h-.8M163 111.8v-.2l-.8-.1M163 111.5v.1M196 101.3l.8-19.1M323.9 115.6h10.6M334.5 124.1h-22.3"/>
<circle cx="317.5" cy="119.8" r=".86"/>
<circle cx="323.9" cy="119.8" r=".86"/>
</g>
<path d="M329.2 86.6v29" fill="none" stroke="#000" stroke-width=".31" stroke-dasharray="5.8 1 1 1"/>
<text font-size="8.6" x="115.1" y="182.6">ONE BEAM 06B1027</text>
<g font-size="7.3">
<text x="126.7" y="68.2">A</text>
<text x="169.1" y="68.2">A</text>
<text x="126.7" y="132.3">A</text>
<text x="169.1" y="132.3">A</text>
<text x="312.5" y="150">SectionA-A</text>
</g>
<text font-size="6.4" x="321.1" y="20.7">BILL OF MATERIAL</text>
<text font-size="5.9" x="345.6" y="204.1">STEEL FAB</text>
<g font-size="5.5">
<text x="107.3" y="42.2">(1-W14x22x22-5</text>
<text x="140.6" y="42.2">) 22-5</text>
<text x="157.7" y="42.2">(P/P22-6</text>
<text x="177.6" y="42.2">)</text>
<text x="89.8" y="53.9">BEV CUT</text>
<text x="180.4" y="53.9">BEV CUT</text>
<text x="173" y="65.3">(SIM)</text>
<text x="119.2" y="66.5" transform="rotate(-90 119.2 66.5)">4-6</text>
<text x="161.8" y="67.9" transform="rotate(-90 161.8 67.9)">16-6</text>
<text x="55.1" y="76.7" transform="rotate(-88 55.1 76.7)">WpEL36-9</text>
<text x="191.4" y="72.7" transform="rotate(-90 191.4 72.7)">22-3</text>
<text x="61.3" y="82.2" transform="rotate(-88 61.3 82.2)">3</text>
<text x="233.3" y="79.5" transform="rotate(-88 233.3 79.5)">WpEL37-8</text>
<text x="319.7" y="81.7">3</text>
<text x="329.5" y="81.7">2</text>
<text x="61" y="88.6" transform="rotate(-88 61 88.6)">3</text>
<text x="223" y="84.4" transform="rotate(-88 223 84.4)">3</text>
<text x="24.4" y="95.5">1-a1060 NS/FS</text>
<text x="60.8" y="94.9" transform="rotate(-88 60.8 94.9)">3</text>
<text x="105.4" y="92.4" transform="rotate(-90 105.4 92.4)">3</text>
<text x="113.5" y="92" transform="rotate(-90 113.5 92)">9</text>
<text x="173.1" y="91.7" transform="rotate(-90 173.1 91.7)">8</text>
<text x="183" y="92.7" transform="rotate(-90 183 92.7)">2</text>
<text x="222.7" y="90.7" transform="rotate(-88 222.7 90.7)">3</text>
<text x="222.4" y="97" transform="rotate(-88 222.4 97)">3</text>
<text x="32.8" y="102.1">2</text>
<text x="42" y="102.1">GOL</text>
<text x="204" y="107.5">1-a1060 NS/FS</text>
<text x="275.8" y="103.8">TYP</text>
<text x="36" y="108.6">5</text>
<text x="43.5" y="108.6">C/C</text>
<text x="111.5" y="111.7" transform="rotate(-88 111.5 111.7)">2</text>
<text x="349.2" y="109.8" transform="rotate(-90 349.2 109.8)">1-3</text>
<text x="46.3" y="116.4" transform="rotate(2 46.3 116.4)">x1</text>
<text x="94.9" y="119" transform="rotate(2 94.9 119)">2</text>
<text x="183.5" y="118.9" transform="rotate(2 183.5 118.9)">2</text>
<text x="204" y="114">5</text>
<text x="211.4" y="114">C/C</text>
<text x="38.4" y="124.5">IN OSL</text>
<text x="133.6" y="124.5">1-bpl573</text>
<text x="355.9" y="126">1-bpl574</text>
<text x="77.9" y="126.6">2</text>
<text x="235.4" y="130.1">APPROVER,</text>
<text x="197.4" y="134.4">12</text>
<text x="235.4" y="136.6">PLEASE CONFIRMTHE CLOUDED</text>
<text x="360.6" y="136.8">TYP</text>
<text x="235.4" y="143.1">WELD IS OKTO PROCEED?</text>
<text x="89.3" y="147.1">12</text>
<text x="121.8" y="147.2">12</text>
<text x="164.2" y="152.2">12</text>
<text x="318.1" y="156.7">06B1027</text>
<text x="20.9" y="195.2">LEFT END USER INPUT LOADS:</text>
<text x="127.6" y="192">W</text>
<text x="133.5" y="192">13</text>
<text x="145.4" y="192">x</text>
<text x="208.4" y="195.2">RIGHT END USER INPUT LOADS:</text>
<text x="23" y="201.8">SHEAR: 15.0 KIPS</text>
<text x="128.8" y="199.6">F</text>
<text x="133.5" y="199.6">5x</text>
<text x="210.4" y="201.8">SHEAR: 15.0 KIPS</text>
<text x="23" y="208.3">COMPRESS: 25.0 KIPS</text>
<text x="128.6" y="207.3">K</text>
<text x="133.5" y="207.3">1</text>
<text x="141.6" y="207.3">x</text>
<text x="210.4" y="208.3">COMPRESS: 25.0 KIPS</text>
<text x="20.9" y="218.4">LEFT END LOAD CAPACITIES:</text>
<text x="102.4" y="219.4">SHOPBOLTS:</text>
<text x="208.4" y="218.4">RIGHT END LOAD CAPACITIES:</text>
<text x="23" y="224.9">SHEAR: 2.8 KIPS</text>
<text x="104.5" y="225.9">6-</text>
<text x="112.1" y="225.9">Diax2 F1852N</text>
<text x="210.4" y="224.9">SHEAR: 4.5 KIPS</text>
<text x="272.2" y="241.1">REVISIONS</text>
</g>
<g font-size="5.1">
<text x="388.9" y="251.3">24009</text>
<text x="386.9" y="258.1">06B1027</text>
</g>
<text font-size="4.9" x="393" y="79.5">Totalweight : 539</text>
<g font-size="4.7">
<text x="134.5" y="40.9">7/</text>
<text x="151.3" y="40.9">7/</text>
<text x="173.3" y="40.9">1/</text>
<text x="77.7" y="42.3">(-</text>
<text x="85" y="42.3">)</text>
<text x="137.1" y="42.6">16</text>
<text x="153.9" y="42.6">8</text>
<text x="175.9" y="42.6">4</text>
<text x="200.1" y="42.3">(-</text>
<text x="207.3" y="42.3">)</text>
<text x="83.3" y="52.7">1/</text>
<text x="198.5" y="52.7">1/</text>
<text x="54.7" y="57.2" transform="rotate(-88 54.7 57.2)">5/</text>
<text x="56.4" y="54.7" transform="rotate(-88 56.4 54.7)">16</text>
<text x="85.9" y="54.3">2</text>
<text x="119.6" y="58.6" transform="rotate(-90 119.6 58.6)">16</text>
<text x="162.2" y="57.9" transform="rotate(-90 162.2 57.9)">16</text>
<text x="201.1" y="54.3">2</text>
<text x="234.7" y="57.5" transform="rotate(-88 234.7 57.5)">16</text>
<text x="118" y="61.2" transform="rotate(-90 118 61.2)">3/</text>
<text x="160.5" y="60.6" transform="rotate(-90 160.5 60.6)">5/</text>
<text x="190.2" y="65.3" transform="rotate(-90 190.2 65.3)">5/</text>
<text x="191.8" y="62.7" transform="rotate(-90 191.8 62.7)">16</text>
<text x="232.9" y="60" transform="rotate(-88 232.9 60)">9/</text>
<text x="331.5" y="80.4">1/</text>
<text x="334.1" y="82.1">2</text>
<text x="105.8" y="87.7" transform="rotate(-90 105.8 87.7)">8</text>
<text x="112.2" y="89.9" transform="rotate(-90 112.2 89.9)">1/</text>
<text x="113.9" y="87.3" transform="rotate(-90 113.9 87.3)">8</text>
<text x="171.9" y="89.7" transform="rotate(-90 171.9 89.7)">7/</text>
<text x="173.6" y="87.1" transform="rotate(-90 173.6 87.1)">8</text>
<text x="183.4" y="88" transform="rotate(-90 183.4 88)">8</text>
<text x="104.1" y="90.3" transform="rotate(-90 104.1 90.3)">1/</text>
<text x="181.7" y="90.7" transform="rotate(-90 181.7 90.7)">7/</text>
<text x="34.9" y="100.8">9/</text>
<text x="293.6" y="98.6">1/</text>
<text x="296.8" y="100.2">4</text>
<text x="349.6" y="100.1" transform="rotate(-90 349.6 100.1)">16</text>
<text x="37.5" y="102.5">16</text>
<text x="38.1" y="107.3">1/</text>
<text x="293.6" y="105.9">1/</text>
<text x="296.8" y="107.5">4</text>
<text x="347.9" y="104.5" transform="rotate(-90 347.9 104.5)">11/</text>
<text x="40.7" y="109">2</text>
<text x="206" y="112.8">1/</text>
<text x="38.6" y="114.9" transform="rotate(2 38.6 114.9)">13/</text>
<text x="42.8" y="116.7" transform="rotate(2 42.8 116.7)">16</text>
<text x="97" y="117.8" transform="rotate(2 97 117.8)">1/</text>
<text x="99.6" y="119.6" transform="rotate(2 99.6 119.6)">2</text>
<text x="185.6" y="117.8" transform="rotate(2 185.6 117.8)">1/</text>
<text x="188.2" y="119.5" transform="rotate(2 188.2 119.5)">2</text>
<text x="208.6" y="114.4">2</text>
<text x="79.9" y="125.3">7/</text>
<text x="82.5" y="127">16</text>
<text x="193.7" y="136.4" transform="rotate(-88 193.7 136.4)">2.39</text>
<text x="340.9" y="138.9">1/</text>
<text x="344.2" y="140.5">4</text>
<text x="85.5" y="149.1" transform="rotate(-88 85.5 149.1)">2.39</text>
<text x="118" y="149.2" transform="rotate(-88 118 149.2)">2.38</text>
<text x="194.5" y="146.5">1/</text>
<text x="197.7" y="148.2">2</text>
<text x="160.4" y="154.2" transform="rotate(-88 160.4 154.2)">2.38</text>
<text x="86.3" y="159.2">1/</text>
<text x="89.6" y="160.9">2</text>
<text x="118.8" y="159.3">1/</text>
<text x="122.1" y="161">2</text>
<text x="161.2" y="164.3">1/</text>
<text x="164.5" y="165.9">2</text>
<text x="137.6" y="190.8">11/</text>
<text x="147.2" y="190.8">1/</text>
<text x="141.9" y="192.4">16</text>
<text x="149.9" y="192.4">4</text>
<text x="137.4" y="198.4">5/</text>
<text x="140" y="200.1">16</text>
<text x="135.5" y="206">1/</text>
<text x="138.1" y="207.7">16</text>
<text x="143.5" y="206">13/</text>
<text x="147.8" y="207.7">16</text>
<text x="107.7" y="224.7">3/</text>
<text x="110.4" y="226.3">4</text>
</g>
<text font-size="4.2" x="346" y="209.1">ENTERPRISES, LLC</text>
<g font-size="4">
<text x="79.8" y="41.2">3/</text>
<text x="202.1" y="41.2">3/</text>
<text x="82.1" y="42.7">16</text>
<text x="204.4" y="42.7">16</text>
</g>
<g font-size="3.7">
<text x="273.2" y="25.6">ASSEMBLY</text>
<text x="286.2" y="25.6">TOTAL</text>
<text x="295.1" y="25.6">SUB-PIECE</text>
<text x="310.4" y="25.6">UNIT</text>
<text x="330.5" y="25.6">MATERIAL</text>
<text x="357.1" y="25.6">LENGTH</text>
<text x="378.3" y="25.6">REMARKS</text>
<text x="398.4" y="25.6">UNIT</text>
<text x="410.2" y="25.6">TOTAL</text>
<text x="272.1" y="35.5">06B1027</text>
<text x="275.6" y="30.4">MARK</text>
<text x="287.4" y="30.4">QTY</text>
<text x="288.6" y="35.5">ONE</text>
<text x="298" y="30.4">MARK</text>
<text x="311" y="30.4">QTY</text>
<text x="319.3" y="35.5">BEAM</text>
<text x="328.7" y="30.4">DESCRIPTION</text>
<text x="353" y="30.4">FT</text>
<text x="360.3" y="30.4">IN</text>
<text x="397.8" y="30.4">WEIGHT</text>
<text x="402" y="35.5">539</text>
<text x="409.6" y="30.4">WEIGHT</text>
<text x="412.6" y="35.5">539</text>
<text x="290.9" y="40.2">1</text>
<text x="294.5" y="40.2">06B1027</text>
<text x="315.8" y="40.2">1</text>
<text x="319.3" y="40.2">W14x22</text>
<text x="354.9" y="40.2">22</text>
<text x="358.9" y="40.2">5</text>
<text x="370.1" y="40.2">B2E A992</text>
<text x="402" y="40.2">494</text>
<text x="412.6" y="40.2">494</text>
<text x="290.9" y="45">4</text>
<text x="294.5" y="45">a1060</text>
<text x="315.8" y="45">4</text>
<text x="319.3" y="45">L4x4x</text>
<text x="356" y="45">0</text>
<text x="358.9" y="45">9</text>
<text x="370.1" y="45">A36</text>
<text x="404.3" y="45">6</text>
<text x="413.8" y="45">25</text>
<text x="290.9" y="49.7">1</text>
<text x="294.5" y="49.7">bpl574</text>
<text x="315.8" y="49.7">1</text>
<text x="319.3" y="49.7">PL x7</text>
<text x="356" y="49.7">0</text>
<text x="358.9" y="49.7">10</text>
<text x="370.1" y="49.7">BENT A36</text>
<text x="404.3" y="49.7">8</text>
<text x="415" y="49.7">8</text>
<text x="290.9" y="54.5">1</text>
<text x="290.9" y="59.3">6</text>
<text x="294.5" y="54.5">bpl573</text>
<text x="315.8" y="54.5">1</text>
<text x="315.8" y="59.3">6</text>
<text x="319.3" y="54.5">PL x7</text>
<text x="322.2" y="59.3">DiaF1852N</text>
<text x="356" y="54.5">0</text>
<text x="356" y="59.3">0</text>
<text x="358.9" y="54.5">10</text>
<text x="358.9" y="59.3">2</text>
<text x="370.1" y="54.5">BENT A36</text>
<text x="404.3" y="54.5">8</text>
<text x="404.3" y="59.3">1</text>
<text x="415" y="54.5">8</text>
<text x="415" y="59.3">4</text>
<text x="319.3" y="68.8">FIELDBOLTS</text>
<text x="290.9" y="73.6">6</text>
<text x="322.2" y="73.6">DiaF1852N</text>
<text x="356" y="73.6">0</text>
<text x="358.9" y="73.6">2</text>
<text x="325.3" y="163.4">FOR SHOP USE :</text>
<text x="383.7" y="163.4">QUALITY CONTROL</text>
<text x="391.4" y="167.8">CHECK</text>
</g>
<g font-size="3.1">
<text x="360" y="39.4">7/</text>
<text x="361.4" y="40.5">16</text>
<text x="324.6" y="44.1">5/</text>
<text x="326" y="45.3">16</text>
<text x="321.7" y="48.9">3/</text>
<text x="321.7" y="53.7">3/</text>
<text x="323.1" y="50">8</text>
<text x="326.1" y="48.9">3/</text>
<text x="326.1" y="53.7">5/</text>
<text x="327.5" y="50">8</text>
<text x="361.1" y="48.9">1/</text>
<text x="361.1" y="53.7">1/</text>
<text x="362.5" y="50">2</text>
<text x="319.3" y="58.4">3/</text>
<text x="320.7" y="59.5">4</text>
<text x="323.1" y="54.8">8</text>
<text x="327.5" y="54.8">16</text>
<text x="362.5" y="54.8">2</text>
<text x="319.3" y="72.7">3/</text>
<text x="320.7" y="73.8">4</text>
<text x="360" y="72.7">1/</text>
<text x="361.4" y="73.8">4</text>
<text x="336.2" y="167.4">INITIAL</text>
<text x="350" y="167.1">HOURS</text>
<text x="364.6" y="167.2">DATE</text>
<text x="325.2" y="171.3">CUT</text>
<text x="399.8" y="172.8">DIMENSIONAL</text>
<text x="325.1" y="175.8">VISUAL</text>
<text x="399.8" y="177.9">VISUAL</text>
<text x="325.5" y="180">DATE</text>
<text x="325.7" y="184.4">DATE</text>
<text x="399.8" y="183.1">DATE</text>
<text x="346" y="215">MISCELLANEOUS METALS FABRICATORAND ERECTORS</text>
<text x="346" y="218.6">623 BAUMGARDNER ROAD, LANCASTER, PA17603</text>
<text x="346" y="225.8">WWW.STEELFABENTERPRISES.COM</text>
<text x="346" y="222.2">TEL. (717)464-0330</text>
<text x="378.3" y="222.2">FAX (717)464-9464</text>
<text x="324.7" y="230.5">PROJECT OWNER : CK CAPITAL, LLC</text>
<text x="208.8" y="238.8">ALL RE-ENTRANT CUT</text>
<text x="324.7" y="235.1">PROJECT DESCRIPTION : CLEVELAND BROTHERS-MILESBURG</text>
<text x="324.9" y="239.5">PROJECTADDRESS : 1025N. EAGLE VALLY ROAD, HOWARD, PA16841</text>
<text x="208.8" y="242.5">TO BE</text>
<text x="218.4" y="242.5">&quot; RADIUSED (U.N.O)</text>
<text x="242.9" y="245.3">REV#</text>
<text x="252.7" y="245.3">DWN BY</text>
<text x="278.1" y="245.3">DESCRIPTION</text>
<text x="313.5" y="245.3">DATE</text>
<text x="324.9" y="244.2">CONTRACTOR : KINSLEY CONSTRUCTION, INC.</text>
<text x="208.5" y="247">WELDS : E70XX</text>
<text x="208.7" y="251.7">HOLES :</text>
<text x="224.2" y="251.8">&quot; DIA(U.N.O)</text>
<text x="242.9" y="249.9">A</text>
<text x="252.7" y="249.9">GSV</text>
<text x="264.9" y="249.9">ISSUED FORAPPROVAL</text>
<text x="309" y="249.9">Jun 11</text>
<text x="315.5" y="249.9">2025</text>
<text x="325.1" y="250">DRAWN BY : BAS</text>
<text x="358.2" y="250.5">DATE : 06-07-2025</text>
<text x="379.3" y="248.9">PROJ.</text>
<text x="407.2" y="250.5">REV #</text>
<text x="208.7" y="256.3">MAT'L :</text>
<text x="219.3" y="256.4">A36 (U.N.O)</text>
<text x="325" y="257.6">CHECKED BY : GSV</text>
<text x="358.3" y="257.7">DATE : 06-09-2025</text>
<text x="379.3" y="252.5">NO. :</text>
<text x="379.5" y="255.9">DWG</text>
<text x="410.5" y="255.5">A</text>
<text x="208.6" y="260.7">CLEAN : SSPC-SP3</text>
<text x="324.9" y="262.9">DWG DESCRIPTION :</text>
<text x="350.4" y="263">BEAM DETAIL</text>
<text x="379.5" y="259.5">NO. :</text>
<text x="208.9" y="265">PAINT : SHOP PRIMER</text>
</g>
<g font-size="2.7">
<text x="336.1" y="189">THE INFORMATION NOTED HEREON THIS DRAWING IS THE</text>
<text x="336.1" y="195.4">NOTED BE USED WITHOUT WRITTEN CONSENT.</text>
<text x="336.1" y="192.2">PROPERTY OF STEEL FAB ENTERPRISES, INC.AND SHALL</text>
</g>
<g font-size="2.6">
<text x="215.9" y="241.8">1/</text>
<text x="217.4" y="242.7">2</text>
<text x="219.3" y="251.1">13/</text>
<text x="13.7" y="255.2">SHOP NOTES:</text>
<text x="222" y="252.1">16</text>
<text x="13.7" y="261.3">2.ALL RUNNING DIMENSIONSARE MEASURED FROM LEFT END OF BEAM INDICATED THUS</text>
<text x="13.7" y="258.2">1.ALL PLATESANDANGLESATTACHED SHALL BE CENTERED TO MAIN MEMBER U.N.O.</text>
<text x="13.7" y="264.4">3.</text>
<text x="18" y="264.4">INDICATES FRAMING SIDE OF BEAM. PAINT STRIPE SHEAR TABAS REQUIRED.</text>
</g>
<g font-size="2.5">
<text x="11.7" y="237.1" transform="rotate(-90 11.7 237.1)">18:25:44</text>
<text x="11.8" y="243.8" transform="rotate(-90 11.8 243.8)">2025</text>
<text x="11.8" y="250.1" transform="rotate(-90 11.8 250.1)">Jun 17</text>
<text x="11.9" y="265.8" transform="rotate(-90 11.9 265.8)">PRINTED ON</text>
</g>
</svg>
